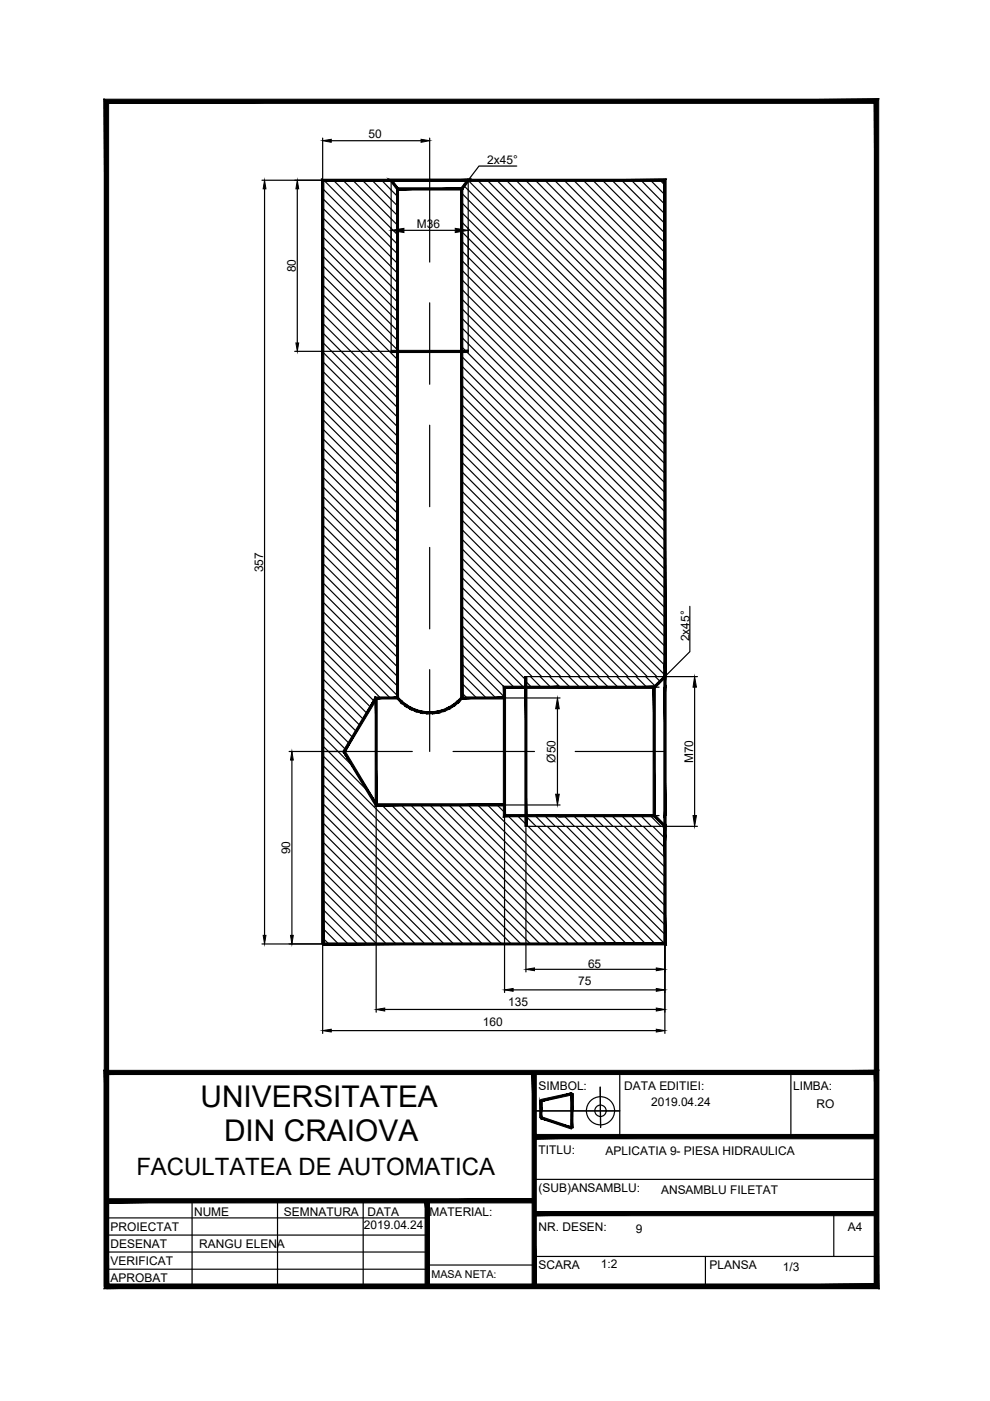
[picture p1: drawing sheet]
<svg xmlns="http://www.w3.org/2000/svg" width="210mm" height="297mm" viewBox="0 0 210 297" stroke-linecap="round" stroke-linejoin="round" font-family="sans-serif">
<!-- layer: 0 -->
<g fill="#000" stroke="#000" stroke-width=".21">
<path d="M68.4 29.8l1.8-.3v.7zM82.8 38.2h.2zM89.3 29.5l1.8 .3-1.8 .4zM98.4 39l.3 .3-.8 .7zM56.1 38.2l.3 1.8h-.6zM63 38.2l.3 1.8h-.6zM82.9 48.8l2.7-.4v.9zM96.5 48.4l2.8 .4-2.8 .5zM62.7 72.7h.6l-.3 1.8zM118.2 148l.4 2.3h-.8zM139.4 144.8l.3 .3-1 .6zM140.9 143.5h.2z"/>
<path d="M147.3 143.5l.4 2.2h-.8zM61.9 159.3l.3 1.8h-.6zM117.8 168.4h.8l-.4 2.3zM146.9 172.9h.8l-.4 2.3zM55.8 198.3h.6l-.3 1.8zM61.6 198.3h.6l-.3 1.8zM68.4 218.5l1.8-.3v.6zM79.8 214l1.8-.3v.7zM107 209.9l1.8-.3v.6zM111.5 205.5l1.8-.3v.6zM139.1 205.2l1.9 .3-1.9 .3zM139.1 209.6l1.9 .3-1.9 .3z"/>
<path d="M139.1 213.7l1.9 .3-1.9 .4zM139.1 218.2l1.9 .3-1.9 .3z"/>
<path d="M84.3 39.8v.5l13.6-.5zM84.3 40.3l13.6-.5v.5z"/>
<path d="M82.9 74.3v.4l16.4-.4zM82.9 74.7l16.4-.4v.4z"/>
<path d="M84.1 40.1v107.9h.4zM84.1 40.1l.4-.2v108.1zM82.5 38l1.6 2.1 .4-.2zM82.5 38l.9 .5 1.1 1.4zM82.5 38l.9 .5 16.3-.5zM83.4 38.5l16.3-.5-.9 .5zM98.8 38.5l-.7 1.6 1.6-2.1zM98.8 38.5l-.7 1.6-.4-.2zM97.7 39.9l.4 108.1v-107.9zM97.7 39.9l.4 108.1h-.4z"/>
<path d="M84.1 148.1l.4-.2 .5 1.1zM84.5 147.9l.5 1.1 .3-.3zM85.3 148.7l.6 1.1-.9-.8zM85.3 148.7l.6 1.1 .3-.4zM86.2 149.4l.8 1-1.1-.6zM86.2 149.4l.8 1 .2-.4zM87.2 150l.9 .9-1.1-.5zM87.2 150l.9 .9 .2-.5zM88.3 150.4l1 .8-1.2-.3zM88.3 150.4l1 .8 .1-.5zM89.4 150.7l1.1 .6-1.2-.1zM89.4 150.7l1.1 .6v-.4zM90.5 150.9l1.2 .4h-1.2zM90.5 150.9l1.2 .4v-.4zM91.7 150.9l1.2 .3-1.2 .1zM91.7 150.9l1.2 .3-.1-.5zM92.8 150.7l1.3 .2-1.2 .3zM92.8 150.7l1.3 .2-.2-.5zM93.9 150.4h1.3l-1.1 .5zM93.9 150.4h1.3l-.2-.4zM95 150l1.3-.2-1.1 .6zM95 150l1.3-.2-.3-.4zM96 149.4l1.2-.4-.9 .8zM96 149.4l1.2-.4-.3-.3zM96.9 148.7l1.2-.6-.9 .9zM96.9 148.7l1.2-.6-.4-.2z"/>
<path d="M97.9 147.8v.4l9.1-.4zM97.9 148.2l9.1-.4v.4z"/>
<path d="M140.8 38.5v105h.4zM141.2 38v105.5l-.4-105zM68.7 38.5h72.1l.4-.5zM68.2 38h73l-72.5 .5zM68.2 38l.5 162.1v-161.6zM68.2 38l.5 162.1h-.5z"/>
<path d="M140.8 141.2v2.3h.4zM140.8 141.2h.4v2.3z"/>
<path d="M140.8 143.3l-1.9 2.6 2.2-2.3zM140.8 143.3l-1.9 2.6-.3-.3z"/>
<path d="M140.8 143.5l.4 2.2v-2.2zM140.8 143.5l.4 2.2h-.4z"/>
<path d="M72.7 159.3l6.8 11.5 .5-.3zM72.7 159.3h.5l6.8 11.2zM79.5 147.9l-6.8 11.4h.5zM79.5 147.9l.5 .2-6.8 11.2z"/>
<path d="M79.5 170.9h27.5v-.5zM80 170.4h27l-27.5 .5zM79.5 147.8v23.1l.5-.5zM79.5 147.8l.5 .4v22.2zM79.5 147.8l.5 .4 4.3-.4zM80 148.2l4.3-.4v.4z"/>
<path d="M111.3 143.5v31.7h.4zM111.3 143.5h.4v31.7z"/>
<path d="M106.7 173.2h11.7v-.5zM106.7 173.2l.5-.5h11.2zM106.7 145.5v27.7l.5-.5zM106.7 145.5l.5 .5v26.7zM106.7 145.5l.5 .5 11.2-.5zM107.2 146l11.2-.5v.5z"/>
<path d="M118.4 172.7v.5l20.3-.5zM118.4 173.2l20.3-.5v.5z"/>
<path d="M138.5 146v26.9h.4zM138.5 146l.4-.5v27.4zM118.4 146h20.1l.4-.5zM118.4 145.5h20.5l-20.5 .5z"/>
<path d="M138.9 172.7l-.3 .4 2.5 1.9zM138.6 173.1l2.5 1.9-.3 .4z"/>
<path d="M140.8 172.9v2.3h.4zM140.8 172.9h.4v2.3z"/>
<path d="M140.8 145.7v27.2h.4zM140.8 145.7h.4v27.2z"/>
<path d="M140.8 175.2l.4 2.2v-2.2zM140.8 175.2l.4 2.2h-.4z"/>
<path d="M68.4 199.9v.4l72.4-.4zM68.4 200.3l72.4-.4 .4 .4zM140.8 175.2v24.7l.4 .4zM140.8 175.2h.4v25.1z"/>
<path d="M114.5 233.3v1.8h.4zM114.5 233.3h.4v1.8z"/>
<path d="M114.6 233.1l.2 .5 6.4-1.9zM114.8 233.6l6.4-1.9 .1 .4z"/>
<path d="M114.8 236.8l-.2 .4 6.7 1.8zM114.6 237.2l6.7 1.8-.1 .4z"/>
<path d="M114.5 233.3l.4 3.7v-3.7zM114.5 233.3l.4 3.7h-.5z"/>
<path d="M121.1 231.9v3.6h.4zM121.1 231.9h.4v3.6z"/>
<path d="M121.1 231.9l.4 7.3v-7.3zM121.1 231.9l.4 7.3h-.5z"/>
<path d="M22.6 254.2v.8l90.7-.8zM22.6 255l90.7-.8v.8z"/>
<path d="M113.3 241.5h72.5v-1zM113.3 240.5h72.5l-72.5 1z"/>
<path d="M113.3 257.8h72.5v-.9zM113.3 256.9h72.5l-72.5 .9z"/>
<path d="M22.6 272.3v.9l162.8-.9zM22.6 273.2l162.8-.9 .9 .9zM185.4 227.8v44.5l.9 .9zM185.4 227.8l.9-.9v46.3zM23 227.8h162.4l.9-.9zM22.1 226.9h164.2l-163.3 .9zM22.1 226.9l.9 45.8v-44.9zM22.1 226.9l.9 45.8h-.9z"/>
<path d="M23 272.3l-.9 .9 163.3-.9zM22.1 273.2l163.3-.9 .9 .9zM185.4 21.9v250.4l.9 .9zM185.4 21.9l.9-.9v252.2zM23 21.9h162.4l.9-.9zM22.1 21h164.2l-163.3 .9zM22.1 21l.9 251.3v-250.4zM22.1 21l.9 251.3-.9 .9z"/>
<path d="M90.1 254.6v18.1h1zM90.1 254.6h1v18.1z"/>
<path d="M112.8 227.4v45.3h.9zM112.8 227.4h.9v45.3z"/>
</g>
<g fill="none" stroke="#000" stroke-width=".25">
<path d="M55.5 38.2h28.5M68.4 38.2h22.7v17.4M68.4 40l15.9 15.9M68.4 29.3v8.7M68.7 38.2l15.6 15.6M70.2 29.8h19.1M70.7 38.2l13.6 13.6M72.7 38.2l11.6 11.6M74.8 38.2l9.5 9.5M76.8 38.2l7.5 7.5M78.9 38.2l5.4 5.5M80.9 38.2l3.4 3.4"/>
<path d="M82.9 38.2h16.4M82.9 38.2v36.3h16.4v-36.3M82.9 38.2l1.4 1.8M84.3 38.2h13.6M91.1 29.3v8.7M98.4 39.4l42.6 42.6M99.2 38.3l41.8 41.7M99.3 38.2l-1.4 1.8M101.3 38.2l39.7 39.8M103.3 38.2l37.7 37.7M105.3 38.2l35.7 35.7M107.4 38.2l33.6 33.7"/>
<path d="M109.4 38.2l31.6 31.6M109.6 35.2h-8l-3 3.9M111.4 38.2l29.6 29.6M113.5 38.2l27.5 27.5M115.5 38.2l25.5 25.5M117.6 38.2l23.4 23.5M119.6 38.2l21.4 21.4M121.6 38.2l19.4 19.4M123.7 38.2l17.3 17.4M125.7 38.2l15.3 15.3M127.7 38.2l13.3 13.3M129.8 38.2l11.2 11.2"/>
<path d="M131.8 38.2l9.2 9.2M133.9 38.2l7.1 7.2M135.9 38.2l5.1 5.1M137.9 38.2l3.1 3.1M140 38.2l1 1.1M56.1 40v158.3M63 40v32.7M68.4 58.3l15.9 15.9M68.4 56.3l15.9 15.9M68.4 54.3l15.9 15.8M68.4 52.2l15.9 15.9M68.4 50.2l15.9 15.9"/>
<path d="M68.4 48.2l15.9 15.8M68.4 46.1l15.9 15.9M68.4 44.1l15.9 15.9M68.4 42.1l15.9 15.8M85.6 48.8h10.9M97.9 40h-13.6v108M97.9 59.3l43.1 43.1M97.9 57.3l43.1 43.1M97.9 55.2l43.1 43.1M97.9 53.2l43.1 43.1M97.9 51.2l43.1 43.1M97.9 49.1l43.1 43.1"/>
<path d="M97.9 47.1l43.1 43.1M97.9 45.1l43.1 43M97.9 43l43.1 43.1M97.9 41l43.1 43.1M97.9 40v108M62.5 74.5h21.5M68.4 78.7l15.9 15.9M68.4 76.7l15.9 15.8M68.4 74.6l15.9 15.9M68.4 72.6l15.9 15.9M68.4 70.6l15.9 15.8M68.4 68.5l15.9 15.9"/>
<path d="M68.4 66.5l15.9 15.9M68.4 64.5l15.9 15.8M68.4 62.4l15.9 15.9M68.4 60.4l15.9 15.8M91.1 64.2v17.3M97.9 79.7l43.1 43.1M97.9 77.6l43.1 43.1M97.9 75.6l43.1 43.1M97.9 73.6l43.1 43.1M97.9 71.5l43.1 43.1M97.9 69.5l43.1 43.1M97.9 67.5l43.1 43"/>
<path d="M97.9 65.4l43.1 43.1M97.9 63.4l43.1 43.1M97.9 61.3l43.1 43.1M68.4 99l15.9 15.9M68.4 97l15.9 15.9M68.4 95l15.9 15.9M68.4 92.9l15.9 15.9M68.4 90.9l15.9 15.9M68.4 88.9l15.9 15.9M68.4 86.9l15.9 15.8M68.4 84.8l15.9 15.9M68.4 82.8l15.9 15.9"/>
<path d="M68.4 80.8l15.9 15.8M91.1 90.2v17.2M97.9 98l43.1 43.1M97.9 96l43.1 43.1M97.9 93.9l43.1 43.1M97.9 91.9l43.1 43.1M97.9 89.9l43.1 43.1M97.9 87.8l43.1 43.1M97.9 85.8l43.1 43M97.9 83.8l43.1 43M97.9 81.7l43.1 43.1M68.4 119.4l15.9 15.9"/>
<path d="M68.4 117.4l15.9 15.9M68.4 115.3l15.9 15.9M68.4 113.3l15.9 15.9M68.4 111.3l15.9 15.9M68.4 109.2l15.9 15.9M68.4 107.2l15.9 15.9M68.4 105.2l15.9 15.9M68.4 103.2l15.9 15.8M68.4 101.1l15.9 15.9M91.1 116.1v17.2M97.9 118.3l25.1 25.2M97.9 116.3l27.1 27.2"/>
<path d="M97.9 114.3l29.1 29.2M97.9 112.3l31.2 31.2M97.9 110.2l33.2 33.3M97.9 108.2l35.3 35.3M97.9 106.2l37.3 37.3M97.9 104.1l39.3 39.4M97.9 102.1l41.4 41.4M97.9 100l43.1 43.1M68.4 139.8l10.2 10.1M68.4 137.7l10.9 11M68.4 135.7l12.3 12.3M68.4 133.7l14.3 14.3"/>
<path d="M68.4 131.6l15.9 15.9M68.4 129.6l15.9 15.9M68.4 127.6l15.9 15.9M68.4 125.5l15.9 15.9M68.4 123.5l15.9 15.9M68.4 121.5l15.9 15.9M97.9 138.7l9.1 9.1M97.9 136.7l9.1 9M97.9 134.6l11.1 11.1M97.9 132.6l13.1 13.1M97.9 130.6l13.6 13.6M97.9 128.6l14.9 14.9"/>
<path d="M97.9 126.5l17 17M97.9 124.5l19 19M97.9 122.4l21 21.1M97.9 120.4l23 23.1M146.3 128.6v9.6l-6.8 6.7M61.3 159.3h26.1M68.4 158.1l9.5 9.6M68.4 156.1l6.5 6.4M68.4 154l4.8 4.9M68.4 152l5.6 5.6M68.4 150l6.4 6.3M68.4 147.9l7.1 7.2"/>
<path d="M68.4 145.9l7.9 7.9M68.4 143.9l8.6 8.6M68.4 141.8l9.4 9.4M91.1 142v17.3M96.1 159.3h17.2M97.9 146.9l1.1 1.1M97.9 144.9l3.1 3.1M97.9 142.8l5.2 5.2M97.9 140.7l7.2 7.3M107.2 148h11.5M111.5 143.5v29.4h27.2l2.3 2.3h-29.5zM111.5 144.5l1.2 1.2"/>
<path d="M111.5 143.5h29.5l-2.3 2.2M112.5 143.5l2.2 2.2M114.5 143.5l2.3 2.2M116.5 143.5l2.3 2.2M118.2 150.3v18.1M118.6 143.5l2.3 2.2M120.6 143.5l2.3 2.2M122 159.3h19M122.6 143.5l2.3 2.2M124.7 143.5l2.3 2.2M126.7 143.5l2.3 2.2M128.7 143.5l2.3 2.2"/>
<path d="M130.8 143.5l2.3 2.2M132.8 143.5l2.3 2.2M134.9 143.5l2.2 2.2M136.9 143.5l2 2M138.9 143.5l1.1 1M139.7 145.7h-32.7v27.2h31.7M141 145.7v-107.5h-72.6v161.9h72.6v-27.2M141.3 143.5h6.6M147.3 145.7v27.2M61.9 161.1v37.2M68.4 178.5l21.7 21.6M68.4 176.4l23.7 23.7"/>
<path d="M68.4 174.4l25.7 25.7M68.4 172.4l27.8 27.7M68.4 170.3l29.8 29.8M68.4 168.3l31.8 31.8M68.4 166.3l33.9 33.8M68.4 164.2l35.9 35.9M68.4 162.2l38 37.9M68.4 160.2l40 39.9M79.8 170.7l-6.9-11.4 6.9-11.3v22.7h27.2M79.8 170.9v43.7M80.9 170.7l29.5 29.4M83 170.7l29.5 29.4"/>
<path d="M85 170.7l29.5 29.4M87.1 170.7l29.4 29.4M89.1 170.7l29.5 29.4M91.1 170.7l29.5 29.4M93.2 170.7l29.4 29.4M95.2 170.7l29.5 29.4M97.2 170.7l29.5 29.4M99.3 170.7l29.5 29.4M101.3 170.7l29.5 29.4M103.4 170.7l29.4 29.4M105.4 170.7l1.6 1.5M107 173.2v37.2"/>
<path d="M107.2 170.7h11.5M107.7 172.9l27.2 27.2M109.7 172.9l1.8 1.8M111.5 175.1l.1 .1M111.5 173l2.2 2.2M111.5 175.5v30.6M112 175.2l24.9 24.9M113.5 172.9l2.2 2.3M114 175.2l24.9 24.9M115.5 172.9l2.2 2.3M116 175.2l25 24.9M117.5 172.9l2.3 2.3"/>
<path d="M118.1 175.2l22.9 22.9M118.4 172.9h21.3M119.5 172.9l2.3 2.3M120.1 175.2l20.9 20.9M121.6 172.9l2.3 2.3M122.1 175.2l18.9 18.8M123.6 172.9l2.3 2.3M124.2 175.2l16.8 16.8M125.6 172.9l2.3 2.3M126.2 175.2l14.8 14.7M127.7 172.9l2.3 2.3M128.3 175.2l12.7 12.7"/>
<path d="M129.7 172.9l2.3 2.3M130.3 175.2l10.7 10.7M131.8 172.9l2.2 2.3M132.3 175.2l8.7 8.6M133.8 172.9l2.3 2.3M134.4 175.2l6.6 6.6M135.8 172.9l2.3 2.3M136.4 175.2l4.6 4.6M137.9 172.9l2.2 2.3M138.4 175.2l2.6 2.5M140.5 175.2l.5 .5M141 170.9v48.2"/>
<path d="M141.3 175.2h6.6M68.4 198.9l1.3 1.2M68.4 196.8l3.4 3.3M68.4 194.8l5.4 5.3M68.4 192.7l7.4 7.4M68.4 190.7l9.5 9.4M68.4 188.7l11.5 11.4M68.4 186.6l13.5 13.5M68.4 184.6l15.5 15.5M68.4 182.6l17.6 17.5M68.4 180.5l19.7 19.6M55.5 200.1h17.2"/>
<path d="M68.4 200.4v18.7M70.2 218.5h68.9M81.6 214h57.5M108.8 209.9h30.3M113.3 205.5h25.8M113.3 227.4h.1M113.3 235.5h18.1M127.3 230.5v8.5M131.4 227.4v13.6M167.7 227.4v13.6M22.6 258.2h68M40.7 254.6v18.1"/>
<path d="M58.8 254.6v18.1M77 254.6v18.1M113.3 250h72.5M176.8 257.3v9.1M22.6 272.7h.1M22.6 269.1h68M22.6 265.5h68M22.6 261.9h68M90.6 268.2h22.7M113.3 266.4h72.5M149.6 266.4v6.3"/>
<circle cx="127.3" cy="235.5" r="2.98"/>
<circle cx="127.3" cy="235.5" r="1.21"/>
</g>
<g font-size="6.3">
<text x="42.5" y="234.6">UNIVERSITATEA</text>
<text x="47.5" y="241.9">DIN CRAIOVA</text>
</g>
<text font-size="5.1" x="28.9" y="249.2">FACULTATEA DE AUTOMATICA</text>
<g font-size="2.5">
<text x="78.1" y="29.2">50</text>
<text x="103.3" y="34.8">2x45°</text>
<text x="88.4" y="48.4">M36</text>
<text x="62.7" y="57.8" transform="rotate(-90 62.7 57.8)">80</text>
<text x="55.8" y="121.3" transform="rotate(-90 55.8 121.3)">357</text>
<text x="146.2" y="136" transform="rotate(-90 146.2 136)">2x45°</text>
<text x="117.8" y="161.7" transform="rotate(-90 117.8 161.7)">Ø50</text>
<text x="147" y="161.8" transform="rotate(-90 147 161.8)">M70</text>
<text x="61.6" y="181.1" transform="rotate(-90 61.6 181.1)">90</text>
<text x="122.6" y="208.9">75</text>
<text x="124.7" y="205.2">65</text>
<text x="107.7" y="213.2">135</text>
<text x="102.4" y="217.6">160</text>
<text x="114.2" y="231">SIMBOL:</text>
<text x="132.3" y="231">DATA EDITIEI:</text>
<text x="168.1" y="231">LIMBA:</text>
<text x="138" y="234.5">2019.04.24</text>
<text x="173.1" y="234.9">RO</text>
<text x="114.2" y="244.6">TITLU:</text>
<text x="128.4" y="244.9">APLICATIA 9- PIESA HIDRAULICA</text>
<text x="41.1" y="257.8">NUME</text>
<text x="60.2" y="257.8">SEMNATURA</text>
<text x="77.9" y="257.8">DATA</text>
<text x="91.1" y="257.8">MATERIAL:</text>
<text x="114.2" y="252.8">(SUB)ANSAMBLU:</text>
<text x="140.2" y="253.1">ANSAMBLU FILETAT</text>
<text x="23.5" y="260.9">PROIECTAT</text>
<text x="77.1" y="260.7">2019.04.24</text>
<text x="114.2" y="260.9">NR. DESEN:</text>
<text x="134.8" y="261.5">9</text>
<text x="179.7" y="261">A4</text>
<text x="23.5" y="264.6">DESENAT</text>
<text x="23.5" y="268.2">VERIFICAT</text>
<text x="42.2" y="264.6">RANGU ELENA</text>
<text x="114.2" y="269.1">SCARA</text>
<text x="127.4" y="268.9">1:2</text>
<text x="150.5" y="269.1">PLANSA</text>
<text x="166" y="269.4">1/3</text>
<text x="23.5" y="271.8">APROBAT</text>
</g>
<text font-size="2.3" x="91.5" y="270.9">MASA NETA:</text>
</svg>
